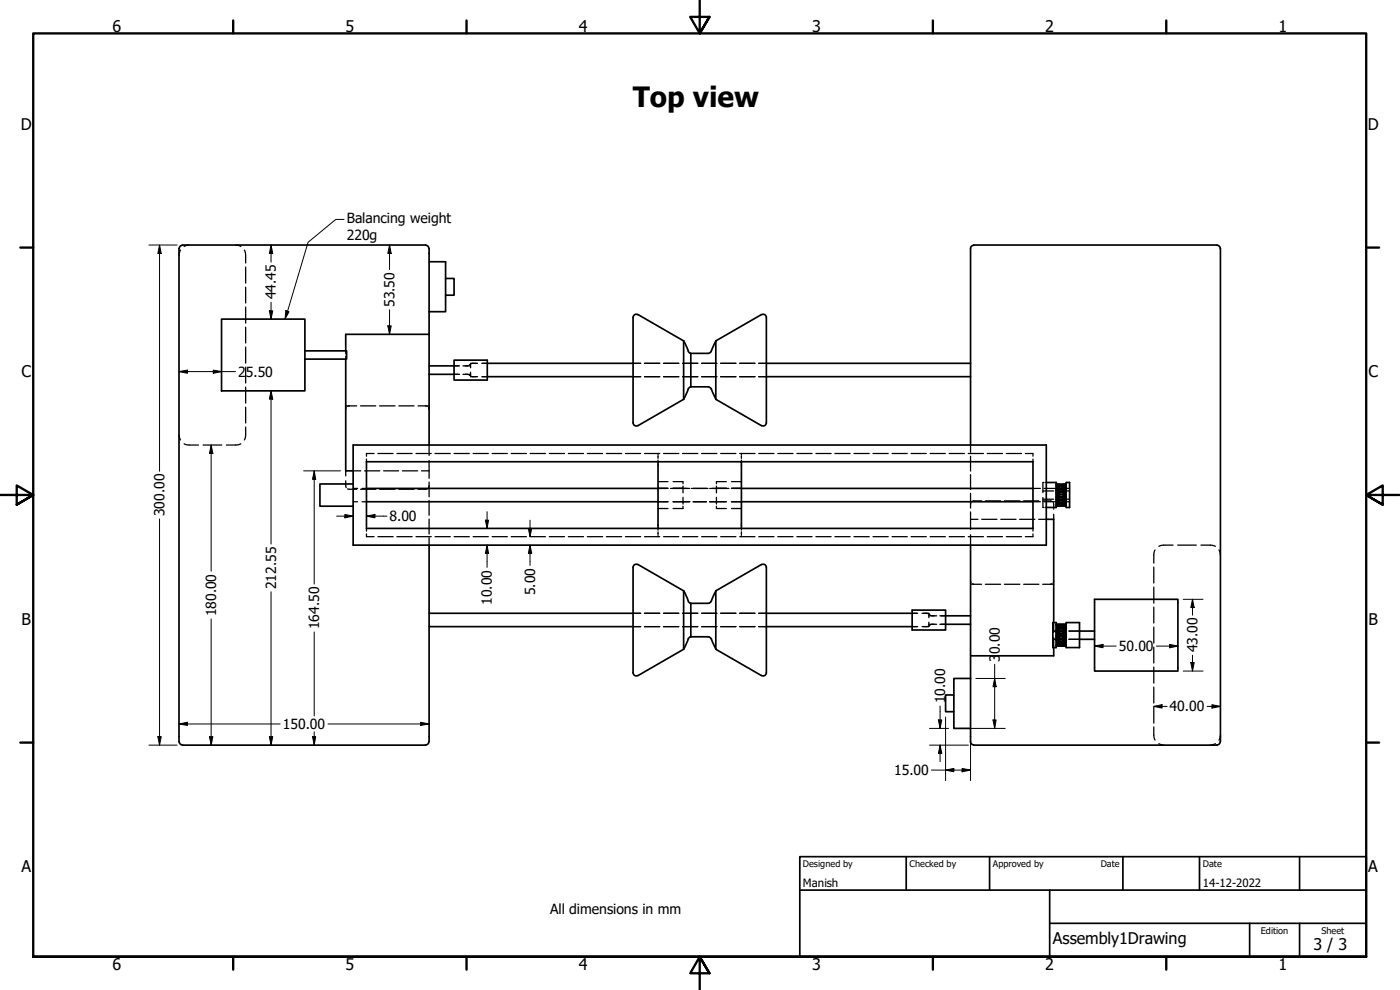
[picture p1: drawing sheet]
<svg xmlns="http://www.w3.org/2000/svg" width="420mm" height="297mm" viewBox="0 0 420 297" stroke-linecap="round" stroke-linejoin="round" font-family="sans-serif">
<!-- layer: Hidden (ANSI) -->
<g fill="none" stroke="#000" stroke-width=".38">
<path d="M54.2 75l-.5 1.6M56.8 73.5l-1.6 .5M70.7 73.5l1.6 .5M73.3 75a5.7 5.7 0 0 1 .4 3.9M73.7 80.1v4.8M73.7 86.2v4.7M73.7 92.1v4.9M73.7 98.2v4.7M73.7 104.1v4.9M73.7 110.2v4.7M73.7 116.1v4.9M103.8 105.3v.8"/>
<path d="M103.8 106.9v.8M136.3 112.3h1.6M136.3 109.8h1.6M138.9 112.3h2.3M138.9 109.8h2.3M140.3 112.3l.2 .1M140.5 109.7l-.2 .1M140.8 112.5l.5 .3M141.2 111.7v1.3h2.1M141.3 109.2l-.5 .4M141.5 113h.3M141.8 109l-.3 .1"/>
<path d="M143.3 109h-2.1v1.3M144.6 109h1.6M144.6 113h1.6M190 109h2.3M190 113h2.3M193.4 109h4.6M193.4 113h4.6M199.1 109h4.6M199.1 113h4.6M204.9 109h4.5M204.9 113h4.5M210.6 109h4.5"/>
<path d="M210.6 113h4.5M216.3 109h4.6M216.3 113h4.6M222 109h4.6M222 113h4.6M227.7 109h2.3M227.7 113h2.3M53.7 130.5l.5 1.5M55.2 133.1l1.6 .4h2.8M61 133.5h5.5M72.3 133.1l-1.6 .4h-2.8M73.7 128.1a5.7 5.7 0 0 1-.4 3.9"/>
<path d="M73.7 122.2v4.7M103.8 121.8h.3M103.9 122.3l-.1 .5M104.4 121.8h2.7M104.8 121.8l-.5 .1M108.2 121.8h4.6M110 137.7v.8M112.3 136.1h-2.3v.8M113.4 136.1h4.6M113.9 121.8h4.7M119.1 136.1h4.6M119.7 121.8h4.6"/>
<path d="M124.8 136.1h4.6M125.5 121.8h2.6M127.8 121.8l.5 .1M128.4 121.8h.4M128.6 122.3l.2 .5M128.8 138.2v5.3M128.8 133.5v3.1M130.6 136.1h4.5M136.3 136.1h4.5M142 136.1h4.6M147.7 136.1h4.6M153.4 136.1h4.6"/>
<path d="M159.1 136.1h4.6M164.8 136.1h4.6M170.6 136.1h4.5M176.3 136.1h4.5M182 136.1h4.6M187.7 136.1h4.6M193.4 136.1h4.6M197.5 136.1v.3M197.5 136.7v.8M197.5 138v.5M199.1 136.1h4.6M204.9 136.1h4.5"/>
<path d="M210.6 136.1h4.5M216.3 136.1h4.6M222 136.1h4.6M222.5 136.1v.3M222.5 136.7v.8M222.5 138v.5M227.7 136.1h4.6M233.4 136.1h4.6M239.1 136.1h4.6M244.9 136.1h4.5M250.6 136.1h4.5M256.3 136.1h4.6"/>
<path d="M262 136.1h4.6M267.7 136.1h4.6M273.4 136.1h4.6M279.1 136.1h4.6M284.9 136.1h4.5M290.6 136.1h4.5M291.3 133.5v2.2M291.3 136.9v4.4M296.3 136.1h4.6M302 136.1h4.6M307.7 136.1h2.3v.8M310 137.7v.8"/>
<path d="M103.8 144.3l.1 2M103.8 141.3v1.5M104.3 146.7l2.8 .1M106 141.3h2.3M106 150.5h1.3M106 146.5h1.3M108.2 146.8h4.6M108.6 150.5h1.4M108.6 146.5h1.4M109.4 141.3h4.6M110 158.5v.9M113.9 146.8h4.7"/>
<path d="M115.1 141.3h4.5M119.7 146.8h4.6M120.8 141.3h4.5M126.5 141.3h2.3M128.3 146.7l-2.8 .1M128.8 145.8l-.2 .5M128.8 144.6v4.5M128.8 150.2v4.4M128.8 155.8v4.4M197.5 150.5h3M197.5 146.5h3M197.5 152.6h3"/>
<path d="M197.5 144.5h3M197.5 158.5v.6M197.5 159.6v.8M201.2 146.5h5.8M202 150.5h5h-2v.7M202 144.5h3v.6M202 146.5h3M205 145.8v2.1M205 149.2v1.3M205 151.9v.7h-3M207.5 146.5h5M208 150.5h4"/>
<path d="M213 150.5h5M213 146.5h5.8M215 145.8v2.1M215 149.2v2M215 151.9v.7h3M215 146.5h3M218 144.5h-3v.6M219.5 150.5h3M219.5 146.5h3M219.5 152.6h3M219.5 144.5h3M222.5 158.5v.6"/>
<path d="M222.5 159.6v.8M291.3 142.4v4.5M291.3 148v4.4M291.3 153.6v5.3M291.3 155.8h2.2M291.4 150.8l-.1 .5M294.6 150.3l-2.8 .1M294.6 155.8h4.6M295.7 150.3h4.6M300.4 155.8h4.5M301.4 150.3h4.7M306 155.8h4.6"/>
<path d="M307.2 150.3h4.6M310 158.5v.9M310 150.5h2.2M310 146.5h2.2M311.7 155.8h2.3M312.9 150.3l2.8 .1M313 149.8h3.2M313 149.3v3h.3M313 147.3h3.2M313.3 150.5l4.7 .1M313.3 146.5h4.4M313.3 144.8h-.3v3"/>
<path d="M313.7 144.8h.3M313.7 152.3h.3M316.1 150.8l.1 2M316.2 154.3v1.5M317 146.8h1M317 149.6h1M317 150.2h1M317 147.9h1M317 147.5h1M317 147.2h1M317 146.9h1M317 147h1"/>
<path d="M317 145.3h1M317 145.7h1M317 147.6h1M317 146.4h1M317 148.1h1M317 148.6h1M317 148.2h1M317 149.9h1M317 151h1M317 150.1h1M317 151.6h1M317 149.8h4"/>
<path d="M317 149.4h1M317 149h1M317 148.4h1M317 149.1h1M317 149.7h1M317 151.3h1M317 151.7h1M317 150h1M317 145.5h1M317 146h1M317 147.8h1M317 149.2h1"/>
<path d="M317 148.8h1M317.8 147.3h3.2M318.8 150.5h2.2M318.8 146.5h2.2M319 146.8h1M319 149.6h1M319 150.2h1M319 147.9h1M319 147.5h1M319 147.2h1M319 146.9h1M319 147h1"/>
<path d="M319 145.3h1M319 145.7h1M319 147.6h1M319 146.4h1M319 148.1h1M319 148.6h1M319 148.2h1M319 149.9h1M319 151h1M319 150.1h1M319 151.6h1M319 149.4h1"/>
<path d="M319 149h1M319 148.4h1M319 149.1h1M319 149.7h1M319 151.3h1M319 151.7h1M319 150h1M319 145.5h1M319 146h1M319 147.8h1M319 149.2h1M319 148.8h1"/>
<path d="M110 160.2v.8h2.3M113.4 161h4.6M119.1 161h4.6M124.8 161h4.6M128.8 161.3v2.3M130.6 161h4.5M136.3 161h4.5M142 161h4.6M147.7 161h4.6M153.4 161h4.6M159.1 161h4.6M164.8 161h4.6"/>
<path d="M170.6 161h4.5M176.3 161h4.5M182 161h4.6M187.7 161h4.6M193.4 161h4.6M197.5 160.7v.3M199.1 161h4.6M204.9 161h4.5M210.6 161h4.5M216.3 161h4.6M222 161h4.6M222.5 160.7v.3"/>
<path d="M227.7 161h4.6M233.4 161h4.6M239.1 161h4.6M244.9 161h4.5M250.6 161h4.5M256.3 161h4.6M262 161h4.6M267.7 161h4.6M273.4 161h4.6M279.1 161h4.6M284.9 161h4.5M290.6 161h4.5"/>
<path d="M291.3 174.3l.1 .5M291.3 175.3h.3M291.3 160.5v3.1M291.8 175.1l.4 .2M291.9 175.3h2.7M295.7 175.3h4.6M296.3 161h4.6M301.4 175.3h4.7M302 161h4.6M307.2 175.3h4.6M310 160.2v.8h-2.3M312.9 175.3h2.7"/>
<path d="M315.7 175.1l-.4 .2M315.9 175.3h.3M316.2 174.3l-.1 .5M346.3 170.2v4.7M346.3 176.1v4.9M346.6 165a5.8 5.8 0 0 0-.3 4M352 163.6h-2.8l-1.4 .3M353.4 163.6h5.6M360.4 163.6h2.8l1.5 .3M365.8 165l.5 1.5M190 184h2.3M190 188h2.3"/>
<path d="M193.4 184h4.6M193.4 188h4.6M199.1 184h4.6M199.1 188h4.6M204.9 184h4.5M204.9 188h4.5M210.6 184h4.5M210.6 188h4.5M216.3 184h4.6M216.3 188h4.6M222 184h4.6M222 188h4.6"/>
<path d="M227.7 184h2.3M227.7 188h2.3M273.7 184h1.7M273.7 188h1.7M276.7 184h2.1v1.3M278.2 184l.2 .1M278.4 187.9l-.2 .1M278.8 186.7v1.3h-2.1M278.8 187.3h2.3M278.8 184.8h2.3M278.8 184.2l.4 .4M279.2 187.5l-.4 .3"/>
<path d="M279.5 184.7l.3 .1M279.8 187.3l-.3 .1M282.1 187.3h1.7M282.1 184.8h1.7M316 191.8h3.2M316 189.3h4M316.2 186.8v3M316.2 191.3v3M317 187.4h1M317 191.4h1M317 192.6h1M317 189.8h1"/>
<path d="M317 190.2h1M317 191.2h1M317 191.7h1M317 192h1M317 192.2h1M317 192.1h1M317 193.7h1M317 190.9h1M317 190.4h1M317 190.7h1M317 189.7h1M317 189.5h1"/>
<path d="M317 188.7h1M317 189.2h1M317 187.9h1M317 189h1M317 187.5h1M317 189.1h1M317 191.8h1M317 193h1M317 188.3h1M317 187.7h1M317 193.8h1M317 193.3h1"/>
<path d="M317 193.5h1M319 187.4h1M319 191.4h1M319 192.6h1M319 189.8h1M319 190.2h1M319 191.2h1M319 191.7h1M319 192h1M319 192.2h1M319 192.1h1M319 193.7h1"/>
<path d="M319 190.9h1M319 190.4h1M319 190.7h1M319 189.7h1M319 189.5h1M319 188.7h1M319 189.2h1M319 187.9h1M319 189h1M319 187.5h1M319 189.1h1M319 191.8h1"/>
<path d="M319 193h1M319 188.3h1M319 187.7h1M319 193.8h1M319 193.3h1M319 193.5h1M320.8 191.8h3.2M320.8 189.3h3.2M346.3 182.2v4.7M346.3 188.1v4.9M346.3 194.2v4.7M346.3 218.1a5.8 5.8 0 0 0 .3 3.9"/>
<path d="M346.3 200.1v4.9M346.3 206.2v4.7M346.3 212.1v4.9M347.8 223.1l1.4 .5M364.7 223.1l-1.5 .5M366.3 220.5l-.5 1.5"/>
</g>
<!-- layer: Visible (ANSI) -->
<g fill="none" stroke="#000" stroke-width=".51">
<path d="M53.7 74.5v148.1M54.7 73.5h73.1M54.8 73.6a.98 .98 0 0 0-1 1M127.7 73.6a.98 .98 0 0 1 1 1M128.8 78.5h4.9v15h-4.9M128.8 74.5v59M291.3 74.5v59M292.2 73.5h73.1M292.3 73.6a.98 .98 0 0 0-1 1M365.2 73.6a.98 .98 0 0 1 1 1M366.3 74.5v148.1M66.5 95.7h25v21.6h-25z"/>
<path d="M133.7 83.6h2.6v5h-2.6M191.5 94.4a.98 .98 0 0 0-1.5 .9v31.5a.98 .98 0 0 0 1.5 .9M191.5 94.4l13.7 7.9M228.5 94.4l-13.7 7.9v17.5l13.7 7.9M228.5 94.4a.98 .98 0 0 1 1.5 .9v31.5a.98 .98 0 0 1-1.5 .9M91.5 105.3h12.5v2.4h-12.5M103.8 107.7v33.6h2.2M128.8 112.3h7.5M128.8 109.8h7.5M128.8 100.3h-25v5M136.3 108.1h9.9v5.9h-9.9zM146.2 113h43.8"/>
<path d="M146.2 109h43.8M205.2 102.3v17.5l-13.7 7.9M205.2 102.3l1.5 3.3 .5 .4M206.6 116.7l-1.4 3.1M207.2 116.1l-.6 .6M207.2 116.1h5.3l.6 .1 .3 .5M207.3 106v10.1M213.5 116.7l1.4 3.1M214.9 102.3l-1.6 3.3-.5 .4h-5.6M230 113h61.3M230 109h61.3M106 133.5h208v30.1h-208z"/>
<path d="M197.5 138.5v20h112.5v-20h-87.5M197.5 138.5h25v20M197.5 138.5h-87.5v20h87.5M106 145.2h-10v6.7h10M110 150.5h87.5M110 146.5h87.5M222.5 150.5h87.5M222.5 146.5h87.5M314 155.8h2.2v31M314 144.8h3v7.5h-3M317 147.8h3M317 146.9h3"/>
<path d="M317 146.1h3M317 145.5h3M317 145.3h3M317 151.8h3M317 151.4h3M317 150.7h3M317 149.8h3M317 148.9h3M317 151.6h3M317 151.1h3M317 150.3h3M317 149.3h3"/>
<path d="M317 148.3h3M317 147.4h3M317 146.5h3M317 145.8h3M317 145.4h3M320 144.8h1v7.5h-1zM128.8 163.6l-.1 58.9a.98 .98 0 0 1-1 1M190 170.3v31.5a.98 .98 0 0 0 1.5 .9M191.5 169.4a.98 .98 0 0 0-1.5 .9M191.5 169.4l13.7 7.9M205.2 177.3v17.5M205.2 177.3l1.5 3.3 .5 .4"/>
<path d="M214.9 177.3l-1.6 3.3-.5 .4h-5.6M228.5 169.4l-13.7 7.9v17.5l13.7 7.9M228.5 169.4a.98 .98 0 0 1 1.5 .9M230 170.3v31.5a.98 .98 0 0 1-1.5 .9M291.3 163.6v33.2h24.9v-2.5M328.5 179.8h25v21.5h-25zM128.8 188h61.2M128.8 184h61.2M205.2 194.8l-13.7 7.9M207.2 191.1l-.5 .4-1.5 3.3M207.2 191.1h5.6l.5 .4 1.6 3.3M207.3 181v10.1"/>
<path d="M230 188h43.7M230 184h43.7M273.7 183.1h10.1v5.9h-10.1zM283.8 187.3h7.5M283.8 184.8h7.5M291.3 196.8v25.7a.98 .98 0 0 0 1 1M316 186.8h1v7.5h-1zM317 191h3M317 187.3h3M317 187.8h3M317 188.5h3M317 189.5h3"/>
<path d="M317 190.7h3M317 190.5h3M317 191.5h3M317 192.4h3M317 193.2h3M317 193.7h3M317 193.9h3M317 187.4h3M317 187.6h3M317 188.2h3M317 189h3M317 190h3"/>
<path d="M317 190.8h3M317 191.9h3M317 192.8h3M317 193.4h3M317 193.8h3M320 186.8h4v7.5h-4zM324 191.8h4.5M324 189.3h4.5M286.3 208.5h-2.5v5h2.5M291.3 203.6h-5v15h5M53.8 222.5a.98 .98 0 0 0 1 1M54.7 223.6h73.1"/>
<path d="M292.2 223.6h73.1M366.2 222.5a.98 .98 0 0 1-1 1"/>
</g>
<!-- layer: Border (ISO) -->
<g fill="none" stroke="#000" stroke-width=".7">
<path d="M70 6.1v3.9M140 6.1v3.9M210 0v10l-2.9-4.9h5.8l-2.9 4.9 2.9-4.9M280 6.1v3.9M350 6.1v3.9M6.1 74.3h3.9M410 74.3h3.9M0 148.5h10l-5-2.8v5.7l5-2.9-5 2.9M420 148.5h-10l5-2.8v5.7l-5-2.9 5 2.9M6.1 222.8h3.9M410 222.8h3.9M10 287.1v-277.1h400v277.1h-400h400"/>
<path d="M70 287.1v3.8M140 287.1v3.8M212.9 292l-2.9-4.9 2.9 4.9h-5.8l2.9-4.9v9.9M280 287.1v3.8M350 287.1v3.8"/>
</g>
<!-- layer: Title (ISO) -->
<path d="M240 257h170v30.1h-170zM272 257v10.1M297 257v10.1M337 257v10.1M360 257v10.1M390 257v10.1M240 267.1h170M315 277h95M315 267.1v20M375 277v10.1M390 277v10.1" fill="none" stroke="#000" stroke-width=".51"/>
<!-- layer: Dimension (ANSI) -->
<g fill="none" stroke="#000" stroke-width=".3">
<path d="M44.7 73.5h8.4M47.9 73.5l.5 2.6h-1zM47.9 73.5v67.9M81.3 73.5l.6 2.6h-1.1zM81.3 73.5v5.2M116.9 73.5l.5 2.6h-1zM116.9 73.5v7.4M80.8 93.3h1.1l-.6 2.4zM81.3 90.7v5M116.4 97.8h1l-.5 2.5zM116.9 92.9v7.4M53.7 111.5l2.6-.5v1z"/>
<path d="M53.7 111.5h17M64 111l2.5 .5-2.5 .5zM81.3 117.3l.6 2.4h-1.1zM81.3 117.3v45.9M63.4 133.5l.5 2.6h-1zM63.4 133.5v37.9M47.9 155.7v67.9M91.1 141.3h11.1M94.3 141.3l.4 2.5h-.9zM94.3 141.3v33.9M101 154.9h5M103.5 154.4l2.5 .5-2.5 .5z"/>
<path d="M110 154.9l2.5-.5v1zM110 154.9h6.1M145.7 156.1h.9l-.4 2.4zM146.2 153.5v5M158.6 158.5h1l-.5 2.5zM159.1 156.1v4.9M81.3 177.5v46.1M146.2 163.6l.4 2.4h-.9zM146.2 163.6v6.6M159.1 163.6l.5 2.4h-1zM159.1 163.6v6.1M355.1 179.8h6"/>
<path d="M357.9 179.8l.5 2.5h-1zM357.9 179.8v4.8M63.4 185.7v37.9M94.3 189.6v25.2M298.5 199.3v19.3M328.5 193.9l2.5-.6v1.1zM328.5 193.9h6.5M347 193.9h6.5M351 193.3l2.5 .6-2.5 .5zM357.4 198.8h1l-.5 2.5zM357.9 196.6v4.7M53.7 217.2l2.6-.5v1z"/>
<path d="M53.7 217.2h30.4M94.3 219.6v4M98.4 217.2h30.4M126.2 216.7l2.6 .5-2.6 .5zM279 218.6h5.7M281.6 216h1l-.5 2.6zM282.1 211.8v6.8M283.8 215.1v19.1M287.8 218.6h13.9M292.9 203.6h8.8M298 216h1l-.5 2.6zM298.5 203.6l.5 2.4h-1z"/>
<path d="M346.3 211.9l2.4-.5v1.1zM346.3 211.9h4M355.1 201.3h6M362.3 211.9h4M363.7 211.4l2.6 .5-2.6 .6zM44.7 223.6h8.4M47.4 221h1l-.5 2.6zM62.9 221h1l-.5 2.6zM80.8 221h1.1l-.6 2.6zM93.8 221h.9l-.4 2.6zM279 223.6h11.6M279.5 231.1h11.8"/>
<path d="M282.1 223.6l.5 2.4h-1zM282.1 223.6v4.9M283.8 231.1l2.5-.5v1zM288.7 230.6l2.6 .5-2.6 .5zM291.3 222.6v11.6"/>
</g>
<g fill="#000">
<path d="M47.9 73.5l.5 2.6h-1z" fill-rule="evenodd"/>
<path d="M81.3 73.5l.6 2.6h-1.1z" fill-rule="evenodd"/>
<path d="M116.9 73.5l.5 2.6h-1z" fill-rule="evenodd"/>
<path d="M80.8 93.3h1.1l-.6 2.4z" fill-rule="evenodd"/>
<path d="M116.4 97.8h1l-.5 2.5z" fill-rule="evenodd"/>
<path d="M53.7 111.5l2.6-.5v1z" fill-rule="evenodd"/>
<path d="M64 111l2.5 .5-2.5 .5z" fill-rule="evenodd"/>
<path d="M81.3 117.3l.6 2.4h-1.1z" fill-rule="evenodd"/>
<path d="M63.4 133.5l.5 2.6h-1z" fill-rule="evenodd"/>
<path d="M94.3 141.3l.4 2.5h-.9z" fill-rule="evenodd"/>
<path d="M103.5 154.4l2.5 .5-2.5 .5z" fill-rule="evenodd"/>
<path d="M110 154.9l2.5-.5v1z" fill-rule="evenodd"/>
<path d="M145.7 156.1h.9l-.4 2.4z" fill-rule="evenodd"/>
<path d="M158.6 158.5h1l-.5 2.5z" fill-rule="evenodd"/>
<path d="M146.2 163.6l.4 2.4h-.9z" fill-rule="evenodd"/>
<path d="M159.1 163.6l.5 2.4h-1z" fill-rule="evenodd"/>
<path d="M328.5 193.9l2.5-.6v1.1z" fill-rule="evenodd"/>
<path d="M351 193.3l2.5 .6-2.5 .5z" fill-rule="evenodd"/>
<path d="M357.4 198.8h1l-.5 2.5z" fill-rule="evenodd"/>
<path d="M357.9 179.8l.5 2.5h-1z" fill-rule="evenodd"/>
<path d="M53.7 217.2l2.6-.5v1z" fill-rule="evenodd"/>
<path d="M126.2 216.7l2.6 .5-2.6 .5z" fill-rule="evenodd"/>
<path d="M281.6 216h1l-.5 2.6z" fill-rule="evenodd"/>
<path d="M298 216h1l-.5 2.6z" fill-rule="evenodd"/>
<path d="M298.5 203.6l.5 2.4h-1z" fill-rule="evenodd"/>
<path d="M346.3 211.9l2.4-.5v1.1z" fill-rule="evenodd"/>
<path d="M363.7 211.4l2.6 .5-2.6 .6z" fill-rule="evenodd"/>
<path d="M47.4 221h1l-.5 2.6z" fill-rule="evenodd"/>
<path d="M62.9 221h1l-.5 2.6z" fill-rule="evenodd"/>
<path d="M80.8 221h1.1l-.6 2.6z" fill-rule="evenodd"/>
<path d="M93.8 221h.9l-.4 2.6z" fill-rule="evenodd"/>
<path d="M282.1 223.6l.5 2.4h-1z" fill-rule="evenodd"/>
<path d="M283.8 231.1l2.5-.5v1z" fill-rule="evenodd"/>
<path d="M288.7 230.6l2.6 .5-2.6 .5z" fill-rule="evenodd"/>
</g>
<!-- layer: Symbol (ANSI) -->
<path d="M103.3 65.8h-2.5l-8.3 6.9-7 23M85.8 93.2l.9 .3-1.2 2.2z" fill="none" stroke="#000" stroke-width=".3"/>
<path d="M85.8 93.2l.9 .3-1.2 2.2z" fill-rule="evenodd" fill="#000"/>
<text font-size="8.4" x="189.9" y="32.1">Top view</text>
<g font-size="4.8">
<text x="33.7" y="9.6">6</text>
<text x="103.7" y="9.6">5</text>
<text x="173.7" y="9.6">4</text>
<text x="243.7" y="9.6">3</text>
<text x="313.7" y="9.6">2</text>
<text x="383.7" y="9.6">1</text>
<text x="6.2" y="38.9">D</text>
<text x="410.5" y="38.9">D</text>
<text x="6.4" y="113.1">C</text>
<text x="410.7" y="113.1">C</text>
<text x="6.4" y="187.4">B</text>
<text x="410.7" y="187.4">B</text>
<text x="6.4" y="261.7">A</text>
<text x="410.7" y="261.7">A</text>
<text x="316" y="283.4">Assembly1Drawing</text>
<text x="394.2" y="285">3 / 3</text>
<text x="33.7" y="290.9">6</text>
<text x="103.7" y="290.9">5</text>
<text x="173.7" y="290.9">4</text>
<text x="243.7" y="290.9">3</text>
<text x="313.7" y="290.9">2</text>
<text x="383.7" y="290.9">1</text>
</g>
<g font-size="4.2">
<text x="104.1" y="67">Balancing weight</text>
<text x="104.1" y="72">220g</text>
<text x="82.8" y="89.8" transform="rotate(-90 82.8 89.8)">44.45</text>
<text x="118.4" y="92.1" transform="rotate(-90 118.4 92.1)">53.50</text>
<text x="71.5" y="113">2</text>
<text x="73.8" y="113">5.50</text>
<text x="49.4" y="154.9" transform="rotate(-90 49.4 154.9)">300.00</text>
<text x="116.9" y="156.4">8.00</text>
<text x="82.9" y="176.8" transform="rotate(-90 82.9 176.8)">212.55</text>
<text x="160.6" y="178.6" transform="rotate(-90 160.6 178.6)">5.00</text>
<text x="64.9" y="184.9" transform="rotate(-90 64.9 184.9)">180.00</text>
<text x="147.6" y="181.5" transform="rotate(-90 147.6 181.5)">10.00</text>
<text x="95.8" y="188.8" transform="rotate(-90 95.8 188.8)">164.50</text>
<text x="300" y="196.3" transform="rotate(-90 300 196.3)">0.00</text>
<text x="335.8" y="195.4">50.00</text>
<text x="359.4" y="195.8" transform="rotate(-90 359.4 195.8)">43.00</text>
<text x="300" y="198.6" transform="rotate(-90 300 198.6)">3</text>
<text x="283.7" y="211.1" transform="rotate(-90 283.7 211.1)">10.00</text>
<text x="351" y="213.5">40.00</text>
<text x="84.9" y="218.7">150.00</text>
<text x="268.4" y="232.6">15.00</text>
<text x="165.1" y="274.3">All dimensions in mm</text>
</g>
<g font-size="3.4">
<text x="241" y="266">Manish</text>
<text x="361" y="266">14-12-2022</text>
</g>
<g font-size="2.7">
<text x="241" y="260.1">Designed by</text>
<text x="273" y="260.1">Checked by</text>
<text x="298" y="260.1">Approved by</text>
<text x="330.3" y="260">Date</text>
<text x="361" y="260">Date</text>
<text x="378.4" y="280.1">Edition</text>
<text x="396.6" y="280.1">Sheet</text>
</g>
</svg>
